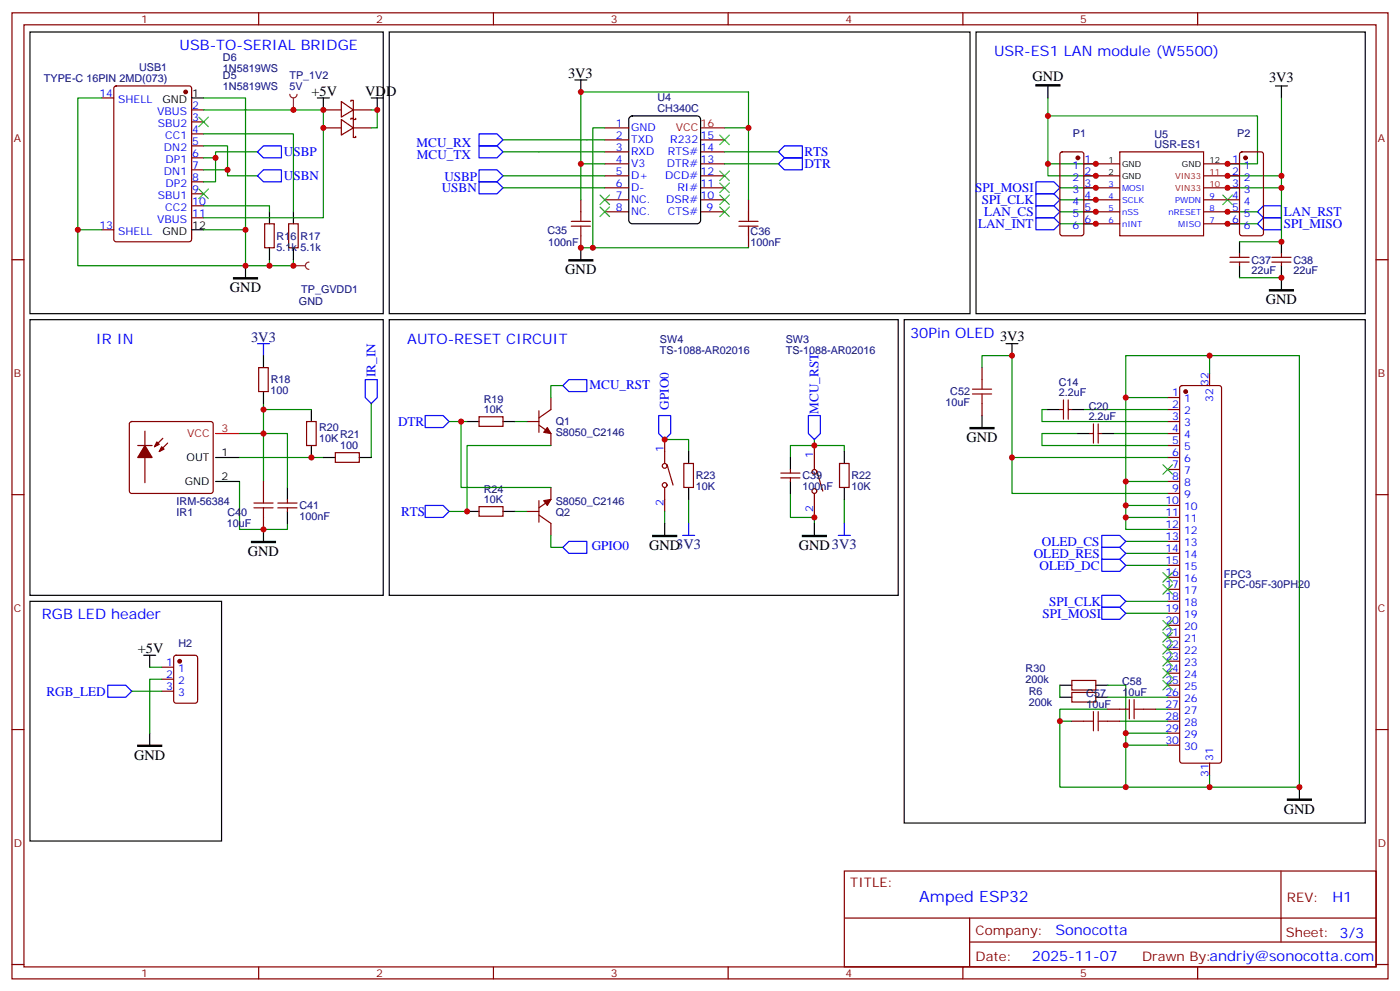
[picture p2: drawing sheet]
<svg xmlns="http://www.w3.org/2000/svg" width="412mm" height="292mm" viewBox="0 0 412 292" stroke-linecap="round" stroke-linejoin="round" font-family="sans-serif">
<g fill="none" stroke="#870000" stroke-width=".35">
<path d="M3.5 3.8h405.4v284.3h-405.4zM7.1 7.3h398.2v277.3h-398.2zM76.2 3.8v3.5M145.3 3.8v3.5M214.5 3.8v3.5M283.6 3.8v3.5M352.8 3.8v3.5M3.5 76.4h3.6M78 65.9h2.8v7h-2.8zM85 65.9h2.8v7h-2.8zM405.3 76.4h3.6M3.5 145.6h3.6"/>
<path d="M405.3 145.6h3.6M3.5 214.7h3.6M405.3 214.7h3.6M248.7 256.4h156.6v28.2h-156.6zM377.3 256.4v20.9M248.7 270.2h156.5M285.6 277.3h119.6M285.6 270.2v14.1M3.5 283.9h3.6M76.2 284.6v3.5M145.3 284.6v3.5M214.5 284.6v3.5"/>
<path d="M283.6 284.6v3.5M352.8 284.6v3.5M405.3 283.9h3.6"/>
</g>
<path d="M79.4 76.4v1.8h-7.1M86.4 76.4v1.8h-7M70.6 141.7v14.1h14.1v-1.7" fill="none" stroke="#008700" stroke-width=".35"/>
<path d="M79.4 62.3v3.6M79.4 72.9v3.5M86.4 62.3v3.6M86.4 72.9v3.5" fill="none" stroke="#000" stroke-width=".35"/>
<path d="M38.3 124.3l.5-.2h23.3l.5 .2 .2 .5v19.7l-.2 .5-.5 .2h-23.3l-.5-.2-.2-.5v-19.7z" fill="#fff" stroke="#870000" stroke-width=".35"/>
<g fill="none" stroke="#000" stroke-width=".35">
<path d="M8.8 9.4h104.1v82.9h-104.1zM114.7 9.4h171.1v82.9h-171.1zM287.5 9.4h114.7v82.9h-114.7zM56.4 28.8h3.6M169.3 23.5h3.6M171.1 23.5v3.6M185.4 34.5l.9-.4h19l.9 .4 .2 .7v29.6l-.5 .9-.6 .2h-19l-.9-.5-.2-.6v-29.6zM308.7 25.3v3.5M375.7 25.3h3.5M377.5 25.3v3.5M56.4 67.6h3.6M72.3 78.2v3.5"/>
<path d="M171.1 72.9v3.5M365.1 71.2v3.5M365.1 78.2v3.5M377.5 71.2v3.5M377.5 78.2v7.1M8.8 94.1h104.1v81.1h-104.1zM77.6 104.7v3.5M77.6 115.3v3.5M63.5 134.7h7.1M91.7 120.5v3.6M91.7 131.1v3.6M95.2 134.7h3.6"/>
<path d="M105.8 134.7h3.6M137.6 124.1h3.5M148.2 124.1h3.5M63.5 141.7h7.1M77.6 155.8v3.5M84.7 143.5v3.5M84.7 150.5v3.6M137.6 150.5h3.5M148.2 150.5h3.5"/>
</g>
<path d="M206.4 37.6h7M63.5 127.6h7.1" fill="none" stroke="#f00" stroke-width=".35"/>
<g fill="#870000" stroke="#870000" stroke-width=".35">
<path d="M42.7 131.1l2.1 3.6h-4.2z"/>
<path d="M47.6 131.5l.7 .7-1.4 .7z"/>
<path d="M46.2 130.1l.7 .7-1.4 .7z"/>
<path d="M161.2 125.8l1.1 1.8-2.1-.4z"/>
<path d="M160.2 147.4l2.1-.4-1.1 1.8z"/>
<circle cx="54.7" cy="27.1" r=".53"/>
</g>
<g fill="none" stroke="#870000" stroke-width=".35">
<path d="M30 28.8h3.5M33.7 25.5l.5-.2h21.5l.7 .4v44.7l-.4 .7-21.8 .1-.6-.5-.1-44.7zM56.4 32.3h3.6M56.4 35.9h3.6M56.4 39.4h3.6M178.2 37.6h7M56.4 42.9h3.6M56.4 46.5h3.6M56.4 50h3.6M56.4 53.5h3.6M56.4 57h3.6M171.1 58.8v3.5"/>
<path d="M178.2 41.2h7M178.2 44.7h7M178.2 48.2h7M178.2 51.8h7M178.2 55.3h7M178.2 58.8h7M206.4 41.2h7M206.4 44.7h7M206.4 48.2h7M206.4 51.8h7M206.4 55.3h7M206.4 58.8h7"/>
<path d="M220.5 58.8v3.5M322.8 48.2h7M322.8 51.8h7M322.8 55.3h7M322.8 58.8h7M329.8 44.7h24.7v24.7h-24.7zM354.5 48.2h7.1M354.5 51.8h7.1M354.5 55.3h7.1M354.5 58.8h7.1M30 67.6h3.5M56.4 60.6h3.6"/>
<path d="M56.4 64.1h3.6M171.1 69.4v3.5M178.2 62.3h7M206.4 62.3h7M220.5 69.4v3.5M322.8 62.3h7M322.8 65.9h7M354.5 62.3h7.1M354.5 65.9h7.1M362.3 77.2h5.6M362.3 75.7h5.6M365.1 74.7v1"/>
<path d="M365.1 77.2v1M374.6 77.2h5.7M374.6 75.7h5.7M377.5 74.7v1M377.5 77.2v1M76.2 108.2h2.8v7.1h-2.8zM162.3 117v3.5l-3.6 2.5M40.6 131.1h4.2M42.7 126.9v15.2M48 129l-2.5 2.5M49.4 130.4l-2.5 2.5M90.3 124.1h2.8v7h-2.8z"/>
<path d="M98.8 133.2h7v2.9h-7zM141.1 122.7h7.1v2.8h-7.1zM155.2 124.1h3.5M158.7 125.1l3.6 2.5v3.5M158.7 120.9v6.3M77.6 141.7v3.5M77.6 152.3v3.5M81.8 148.1h5.7M81.8 149.5h5.7M84.7 147v1.1M84.7 149.5v1M141.1 149.1h7.1v2.8h-7.1z"/>
<path d="M155.2 150.5h3.5M158.7 151.6l3.6 2.5v3.5M158.7 147.4v6.3M162.3 143.5v3.5l-3.6 2.5"/>
</g>
<path d="M305.2 24.9h7v.4h-7zM167.6 76.4h7v.4h-7zM68.8 81.7h7v.4h-7zM373.9 85.3h7.1v.3h-7.1zM74.1 159.3h7v.4h-7z" fill="#000" stroke="#000" stroke-width=".35"/>
<g fill="none" stroke="#008700" stroke-width=".35">
<path d="M30 28.8h-7.1v38.8h7.1M60 28.8h12.3v38.8M60 32.3h35.2v31.8h-35.2M60 39.4h26.4v22.9M178.2 37.6h-3.6v35.3M213.4 37.6h7.1v-10.5h-49.4v21.1h7.1M220.5 37.6v21.2M308.7 28.8v19.4h14.1M308.7 34.1h61.7v14.1h-8.8M377.5 28.8v23h-15.9M60 42.9h7v8.9h8.8M60 46.5h3.5"/>
<path d="M60 50h7M75.8 44.7h-12.3v8.8h-3.5M148.2 41.2h30M148.2 44.7h30M148.2 51.8h30M148.2 55.3h30M171.1 48.2v10.6M213.4 44.7h15.9M213.4 48.2h15.9M308.7 48.2v3.6h14.1M312.2 55.3h10.6M312.2 58.8h10.6"/>
<path d="M377.5 51.8v3.5h-15.9M377.5 55.3v15.9h-12.4M22.9 67.6v10.6h49.4v-10.6h-12.3M60 60.6h19.4v1.7M171.1 72.9h49.4M312.2 62.3h10.6M312.2 65.9h10.6M361.6 62.3h8.8M361.6 65.9h8.8M365.1 81.7h12.4M77.6 118.8v22.9M109.4 118.8v15.9"/>
<path d="M165.8 113.5h-3.5v3.5M70.6 127.6h14.1v15.9M70.6 134.7h24.6M77.6 120.5h14.1M132.3 124.1h5.3M135.8 124.1v19.4h26.5M151.7 124.1h3.5M162.3 131.1h-24.7v19.4h-5.3M151.7 150.5h3.5M162.3 157.6v3.5h3.5"/>
</g>
<path d="M168.3 66.6h5.6M168.3 65.2h5.6M171.1 62.3v2.9M171.1 66.6v2.8M217.7 66.6h5.6M217.7 65.2h5.6M220.5 62.3v2.9M220.5 66.6v2.8M74.8 149.5h5.6M74.8 148.1h5.6M77.6 145.2v2.9M77.6 149.5v2.8" fill="none" stroke="#a10000" stroke-width=".35"/>
<g fill="none" stroke="#00f" stroke-width=".35">
<path d="M141.1 39.4h5.3l1.8 1.8-1.8 1.7h-5.3zM75.8 44.7l1.8-1.8h5.3v3.6h-5.3zM75.8 51.8l1.8-1.8h5.3v3.5h-5.3zM141.1 50h5.3l1.8 1.8-1.8 1.7h-5.3zM141.1 53.5h5.3l1.8 1.8-1.8 1.7h-5.3zM141.1 42.9h5.3l1.8 1.8-1.8 1.8h-5.3zM229.3 48.2l1.8-1.7h5.3v3.5h-5.3zM229.3 44.7l1.8-1.8h5.3v3.6h-5.3zM305.2 53.5h5.2l1.8 1.8-1.8 1.7h-5.2zM305.2 57h5.2l1.8 1.8-1.8 1.8h-5.2zM305.2 60.6h5.2l1.8 1.7-1.8 1.8h-5.2zM305.2 64.1h5.2l1.8 1.8-1.8 1.7h-5.2z"/>
<path d="M370.4 65.9l1.8-1.8h5.3v3.5h-5.3zM370.4 62.3l1.8-1.7h5.3v3.5h-5.3zM75.8 101.1h3.6M77.6 101.1v3.6M107.6 111.7h3.5v5.3l-1.7 1.8-1.8-1.8zM165.8 113.5l1.8-1.8h5.3v3.6h-5.3zM125.2 122.3h5.3l1.8 1.8-1.8 1.7h-5.3zM125.2 148.8h5.3l1.8 1.7-1.8 1.8h-5.3zM165.8 161.1l1.8-1.8h5.3v3.6h-5.3z"/>
</g>
<g fill="none" stroke="#3c3" stroke-width=".35">
<path d="M58.6 34.5l2.8 2.8M61.4 34.5l-2.8 2.8M212 39.8l2.8 2.8M214.8 39.8l-2.8 2.8M58.6 55.6l2.8 2.9M61.4 55.6l-2.8 2.9M176.7 57.4l2.9 2.8M179.6 57.4l-2.9 2.8M212 50.3l2.8 2.9M212 53.9l2.8 2.8M212 57.4l2.8 2.8M214.8 50.3l-2.8 2.9"/>
<path d="M214.8 53.9l-2.8 2.8M214.8 57.4l-2.8 2.8M360.2 57.4l2.8 2.8M363 57.4l-2.8 2.8M176.7 60.9l2.9 2.8M179.6 60.9l-2.9 2.8M212 60.9l2.8 2.8M214.8 60.9l-2.8 2.8"/>
</g>
<path d="M86.4 78.2h3.6M91 77.2a1.06 1.06 0 0 0-1 1 1.06 1.06 0 0 0 1 1.1" fill="none" stroke="#8c2424" stroke-width=".35"/>
<circle cx="86.4" cy="78.2" r=".18" fill="#8c2424"/>
<path d="M93.5 28.8h3.5M95.2 28.8v3.5M8.8 177h56.5v70.5h-56.5zM42.3 192.9h3.6M44.1 192.9v3.5M44.1 215.8v3.5" fill="none" stroke="#000" stroke-width=".35"/>
<path d="M47.6 196.4h3.6M47.6 199.9h3.6M51.4 193.1l.5-.2h5.6l.7 .4v13l-.5 .6-5.8 .1-.7-.5v-12.9zM47.6 203.4h3.6" fill="none" stroke="#870000" stroke-width=".35"/>
<circle cx="52.9" cy="194.6" r=".53" fill="#870000" stroke="#870000" stroke-width=".35"/>
<path d="M40.6 219.3h7v.4h-7z" fill="#000" stroke="#000" stroke-width=".35"/>
<path d="M44.1 196.4h3.5M47.6 199.9h-3.5v15.9M38.8 203.4h8.8" fill="none" stroke="#008700" stroke-width=".35"/>
<path d="M31.7 201.7h5.3l1.8 1.7-1.8 1.8h-5.3z" fill="none" stroke="#00f" stroke-width=".35"/>
<path d="M85.4 27.8a1.06 1.06 0 0 0 1 1 1.06 1.06 0 0 0 1.1-1M86.4 28.8v3.5" fill="none" stroke="#8c2424" stroke-width=".35"/>
<circle cx="86.4" cy="32.3" r=".18" fill="#8c2424"/>
<path d="M285.8 125.8h7v.4h-7zM192.3 157.6h7v.3h-7zM236.4 157.6h7v.3h-7zM379.2 235.2h7.1v.3h-7.1z" fill="#000" stroke="#000" stroke-width=".35"/>
<g fill="none" stroke="#000" stroke-width=".35">
<path d="M109.4 28.8h3.5M111.1 28.8v3.5M114.7 94.1h149.9v81.1h-149.9zM266.3 94.1h135.9v148.2h-135.9zM296.3 101.1h3.6M298.1 101.1v3.6M202.8 132.9v3.5M232.8 134.7v3.5M248.7 132.9v3.5M289.3 122.3v3.5M308.7 120.5h3.5M315.7 120.5h3.6"/>
<path d="M317.5 127.6h3.5M324.6 127.6h3.5M195.8 154.1v3.5M202.8 143.5v3.5M232.8 141.7v3.5M239.9 154.1v3.5M248.7 143.5v3.5M312.2 205.2h3.5M312.2 201.7h3.5M322.8 205.2h3.5M322.8 201.7h3.5M382.8 231.7v3.5"/>
</g>
<g fill="none" stroke="#870000" stroke-width=".35">
<path d="M95.2 32.3h5.3M95.2 37.6h5.3M100.5 29.9l3.6 2.4-3.6 2.2zM100.5 35.2l3.6 2.4-3.6 2.2zM103.4 29.9v-.4h.7v2.8M103.4 35.2v-.4h.7v2.8M104.1 32.3v2.9h.7v-.4M104.1 37.6v2.9h.7v-.4M104.1 32.3h5.3M104.1 37.6h5.3M312.4 44.9l.5-.2h5.7l.6 .4 .1 23.6-.5 .6-5.9 .1-.6-.5-.1-23.5zM319.3 48.2h3.5"/>
<path d="M319.3 51.8h3.5M319.3 55.3h3.5M319.3 58.8h3.5M361.6 48.2h3.5M361.6 51.8h3.5M361.6 55.3h3.5M361.6 58.8h3.5M365.4 44.9l.4-.2h5.7l.6 .4 .1 23.6-.5 .6-5.9 .1-.6-.5-.1-23.5zM319.3 62.3h3.5M319.3 65.9h3.5M361.6 62.3h3.5M361.6 65.9h3.5"/>
<path d="M289.3 108.2v3.5M289.3 118.8v3.5M313.3 117.7v5.7M314.7 117.7v5.7M344 117h3.5M347.7 113.7l.5-.2h10.9l.5 .2 .2 .5v109.7l-.2 .5-.5 .2h-10.9l-.5-.2-.2-.5v-109.7zM356.3 110v3.5M195.8 129.4v7M196.5 136.8l1.8 6M201.4 136.4h2.9v7.1h-2.9zM230 139.2h5.7M232.8 138.2v1"/>
<path d="M239.9 131.1v7.1M240.6 138.5l1.8 6M247.3 136.4h2.8v7.1h-2.8zM312.2 120.5h1.1M314.7 120.5h1M321 127.6h1.1M322.1 124.8v5.6M323.5 127.6h1.1M323.5 124.8v5.6M344 120.5h3.5M344 124.1h3.5M344 127.6h3.5"/>
<path d="M344 131.1h3.5M344 134.7h3.5M344 138.2h3.5M195.8 143.5v7M230 140.7h5.7M232.8 140.7v1M239.9 145.2v7.1M344 141.7h3.5M344 145.2h3.5M344 148.8h3.5M344 152.3h3.5M344 155.8h3.5"/>
<path d="M344 159.3h3.5M344 162.9h3.5M344 166.4h3.5M344 169.9h3.5M344 173.5h3.5M344 177h3.5M344 180.5h3.5M344 184h3.5M344 187.6h3.5M344 191.1h3.5M344 194.6h3.5M344 198.2h3.5"/>
<path d="M315.7 203.8h7.1v2.8h-7.1zM315.7 200.3h7.1v2.8h-7.1zM315.7 212.3h3.6M326.3 208.7h3.5M326.3 212.3h3.5M336.9 208.7h3.5M344 201.7h3.5M344 205.2h3.5M344 208.7h3.5M344 212.3h3.5M344 215.8h3.5M344 219.3h3.5"/>
<path d="M356.3 224.6v3.5"/>
<circle cx="195.8" cy="137.1" r=".71"/>
<circle cx="239.9" cy="138.9" r=".71"/>
<circle cx="195.8" cy="142.8" r=".71"/>
<circle cx="239.9" cy="144.5" r=".71"/>
</g>
<g fill="#870000" stroke="#870000" stroke-width=".35">
<circle cx="349.2" cy="115.3" r=".53"/>
<circle cx="317.5" cy="46.5" r=".53"/>
<circle cx="366.9" cy="46.5" r=".53"/>
</g>
<g fill="none" stroke="#008700" stroke-width=".35">
<path d="M109.4 32.3h1.7v5.3h-1.7M289.3 108.2v-3.5h8.8v30h45.9M331.6 117v24.7h12.4M356.3 104.7h26.5v127h-26.5v-3.6M356.3 110v-5.3h-24.7v12.3h12.4M195.8 129.4h7v3.5M239.9 131.1h-7.1v3.6M239.9 131.1h8.8v1.8M239.9 129.4v1.7M298.1 134.7v10.5h45.9M308.7 120.5h-1.8v3.6h37.1M317.5 127.6h-10.6v3.5h37.1"/>
<path d="M319.3 120.5h24.7M328.1 127.6h15.9M195.8 150.5v3.6M202.8 147v7.1M232.8 145.2v7.1h7.1v1.8M248.7 147v7.1M331.6 141.7v7.1h12.4M331.6 148.8v3.5h12.4M331.6 152.3v3.5h12.4M331.6 159.3h12.4M331.6 162.9h12.4M331.6 166.4h12.4"/>
<path d="M331.6 177h12.4M331.6 180.5h12.4M312.2 201.7v3.5M315.7 212.3h-3.5v19.4h19.4M326.3 208.7h-14.1v3.6M326.3 201.7h5.3v14.1M326.3 205.2h17.7M329.8 212.3h14.2M340.4 208.7h3.6M344 219.3h-12.4v12.4h24.7M344 215.8h-12.4v3.5"/>
</g>
<g fill="none" stroke="#3c3" stroke-width=".35">
<path d="M342.5 136.8l2.9 2.8M345.4 136.8l-2.9 2.8M342.5 168.5l2.9 2.8M342.5 172l2.9 2.9M345.4 168.5l-2.9 2.8M345.4 172l-2.9 2.9M342.5 182.6l2.9 2.9M342.5 186.2l2.9 2.8M342.5 196.7l2.9 2.9M342.5 193.2l2.9 2.8M342.5 189.7l2.9 2.8M345.4 182.6l-2.9 2.9"/>
<path d="M345.4 186.2l-2.9 2.8M345.4 196.7l-2.9 2.9M345.4 193.2l-2.9 2.8M345.4 189.7l-2.9 2.8M342.5 200.3l2.9 2.8M345.4 200.3l-2.9 2.8"/>
</g>
<path d="M286.5 116h5.6M286.5 114.5h5.6M289.3 111.7v2.8M289.3 116v2.8M319.3 212.3h2.8M322.1 209.4v5.7M323.5 212.3h2.8M323.5 209.4v5.7M329.8 208.7h2.9M332.7 205.9v5.7M334.1 208.7h2.8M334.1 205.9v5.7" fill="none" stroke="#a10000" stroke-width=".35"/>
<path d="M194 122.3h3.6v5.3l-1.8 1.8-1.8-1.8zM238.1 122.3h3.6v5.3l-1.8 1.8-1.8-1.8zM201.1 157.6h3.5M202.8 154.1v3.5M246.9 157.6h3.6M248.7 154.1v3.5M324.6 157.6h5.2l1.8 1.7-1.8 1.8h-5.2zM324.6 161.1h5.2l1.8 1.8-1.8 1.7h-5.2zM324.6 164.6h5.2l1.8 1.8-1.8 1.8h-5.2zM324.6 175.2h5.2l1.8 1.8-1.8 1.8h-5.2zM324.6 178.8h5.2l1.8 1.7-1.8 1.8h-5.2z" fill="none" stroke="#00f" stroke-width=".35"/>
<g fill="#c00">
<circle cx="79.4" cy="78.2" r=".88"/>
<circle cx="77.6" cy="155.8" r=".88"/>
<circle cx="77.6" cy="127.6" r=".88"/>
<circle cx="91.7" cy="134.7" r=".88"/>
<circle cx="77.6" cy="120.5" r=".88"/>
<circle cx="22.9" cy="67.6" r=".88"/>
<circle cx="72.3" cy="78.2" r=".88"/>
<circle cx="72.3" cy="67.6" r=".88"/>
<circle cx="63.5" cy="46.5" r=".88"/>
<circle cx="67" cy="50" r=".88"/>
<circle cx="137.6" cy="150.5" r=".88"/>
<circle cx="135.8" cy="124.1" r=".88"/>
<circle cx="171.1" cy="48.2" r=".88"/>
<circle cx="171.1" cy="72.9" r=".88"/>
<circle cx="220.5" cy="37.6" r=".88"/>
<circle cx="174.6" cy="72.9" r=".88"/>
<circle cx="171.1" cy="27.1" r=".88"/>
<circle cx="308.7" cy="48.2" r=".88"/>
<circle cx="308.7" cy="34.1" r=".88"/>
<circle cx="377.5" cy="51.8" r=".88"/>
<circle cx="377.5" cy="55.3" r=".88"/>
<circle cx="377.5" cy="71.2" r=".88"/>
<circle cx="377.5" cy="81.7" r=".88"/>
<circle cx="86.4" cy="78.2" r=".88"/>
<circle cx="95.3" cy="32.3" r=".88"/>
<circle cx="86.4" cy="32.3" r=".88"/>
<circle cx="298.1" cy="104.7" r=".88"/>
<circle cx="356.3" cy="104.7" r=".88"/>
<circle cx="382.8" cy="231.7" r=".88"/>
<circle cx="356.3" cy="231.7" r=".88"/>
<circle cx="298.1" cy="134.7" r=".88"/>
<circle cx="331.6" cy="117" r=".88"/>
<circle cx="331.6" cy="141.7" r=".88"/>
<circle cx="331.6" cy="148.8" r=".88"/>
<circle cx="331.6" cy="152.3" r=".88"/>
<circle cx="331.6" cy="219.3" r=".88"/>
<circle cx="331.6" cy="231.7" r=".88"/>
<circle cx="312.2" cy="212.3" r=".88"/>
<circle cx="331.6" cy="215.8" r=".88"/>
<circle cx="322.8" cy="48.2" r=".88"/>
<circle cx="322.8" cy="51.8" r=".88"/>
<circle cx="322.8" cy="55.3" r=".88"/>
<circle cx="322.8" cy="58.8" r=".88"/>
<circle cx="322.8" cy="62.3" r=".88"/>
<circle cx="322.8" cy="65.9" r=".88"/>
<circle cx="361.6" cy="48.2" r=".88"/>
<circle cx="361.6" cy="51.8" r=".88"/>
<circle cx="361.6" cy="55.3" r=".88"/>
<circle cx="361.6" cy="62.3" r=".88"/>
<circle cx="361.6" cy="65.9" r=".88"/>
<circle cx="95.3" cy="37.6" r=".88"/>
<circle cx="111.1" cy="32.3" r=".88"/>
<circle cx="239.9" cy="152.3" r=".88"/>
<circle cx="239.9" cy="131.1" r=".88"/>
<circle cx="195.8" cy="129.4" r=".88"/>
</g>
<text font-size="4.6" fill="#00f" x="270.8" y="265.4">Amped ESP32</text>
<g font-size="4.2" fill="#00f">
<text x="52.9" y="14.7">USB-TO-SERIAL BRIDGE</text>
<text x="292.8" y="16.5">USR-ES1 LAN module (W5500)</text>
<text x="28.2" y="101.1">IR IN</text>
<text x="119.9" y="101.1">AUTO-RESET CIRCUIT</text>
<text x="268.1" y="99.4">30Pin OLED</text>
<text x="12.3" y="182.3">RGB LED header</text>
<text x="392.5" y="265.6">H1</text>
<text x="310.9" y="275.2">Sonocotta</text>
<text x="304" y="283">2025-11-07</text>
</g>
<g font-size="4.2">
<text x="167.3" y="22.8">3V3</text>
<text x="304.1" y="23.9">GND</text>
<text x="91.7" y="28.1">+5V</text>
<text x="107.6" y="28.1">VDD</text>
<text x="373.8" y="24.1">3V3</text>
<text x="166.5" y="80.8">GND</text>
<text x="67.7" y="86">GND</text>
<text x="372.9" y="89.6">GND</text>
<text x="294.6" y="100.4">3V3</text>
<text x="284.7" y="130.2">GND</text>
<text x="191.2" y="161.9">GND3V3</text>
<text x="235.3" y="161.9">GND3V3</text>
<text x="73" y="163.6">GND</text>
<text x="40.6" y="192.2">+5V</text>
<text x="39.5" y="223.7">GND</text>
<text x="378.2" y="239.5">GND</text>
</g>
<text font-size="4.2" fill="#000080" x="74" y="100.8">3V3</text>
<g font-size="3.9" fill="#00f">
<text x="83.6" y="45.9">USBP</text>
<text x="122.7" y="43.3">MCU_RX</text>
<text x="122.8" y="46.7">MCU_TX</text>
<text x="237" y="45.8">RTS</text>
<text x="83.6" y="52.9">USBN</text>
<text x="130.9" y="53.1">USBP</text>
<text x="237" y="49.3">DTR</text>
<text x="130.1" y="56.6">USBN</text>
<text x="287.3" y="56.6">SPI_MOSI</text>
<text x="289.2" y="60.1">SPI_CLK</text>
<text x="289.9" y="63.6">LAN_CS</text>
<text x="378.2" y="63.5">LAN_RST</text>
<text x="288.1" y="67.2">LAN_INT</text>
<text x="378.2" y="67.1">SPI_MISO</text>
<text x="110.6" y="111" transform="rotate(-90 110.6 111)">IR_IN</text>
<text x="173.7" y="114.6">MCU_RST</text>
<text x="117.3" y="125.3">DTR</text>
<text x="197" y="120.6" transform="rotate(-90 197 120.6)">GPIO0</text>
<text x="241.1" y="121.7" transform="rotate(-90 241.1 121.7)">MCU_RST</text>
<text x="118.2" y="151.8">RTS</text>
<text x="174.3" y="161.8">GPIO0</text>
<text x="306.9" y="160.6">OLED_CS</text>
<text x="304.5" y="164.1">OLED_RES</text>
<text x="306.2" y="167.7">OLED_DC</text>
<text x="309" y="178.3">SPI_CLK</text>
<text x="307.1" y="181.9">SPI_MOSI</text>
<text x="13.7" y="204.7">RGB_LED</text>
</g>
<g font-size="3.9" fill="#800">
<text x="250.5" y="260.9">TITLE:</text>
<text x="379.1" y="265.6">REV:</text>
<text x="287.4" y="275.1">Company:</text>
<text x="378.7" y="275.8">Sheet: 3/3</text>
<text x="287.4" y="282.8">Date:</text>
<text x="336.4" y="282.9">Drawn By:andriy@sonocotta.com</text>
</g>
<g font-size="3.2" fill="#800">
<text x="41.6" y="6.8">1</text>
<text x="110.8" y="6.8">2</text>
<text x="179.9" y="6.8">3</text>
<text x="249.1" y="6.8">4</text>
<text x="318.2" y="6.8">5</text>
<text x="4.1" y="41.9">A</text>
<text x="405.9" y="41.9">A</text>
<text x="4.1" y="111">B</text>
<text x="405.9" y="111">B</text>
<text x="4.1" y="180.2">C</text>
<text x="405.9" y="180.2">C</text>
<text x="4.1" y="249.3">D</text>
<text x="405.9" y="249.3">D</text>
<text x="41.6" y="287.6">1</text>
<text x="110.8" y="287.6">2</text>
<text x="179.9" y="287.6">3</text>
<text x="249.1" y="287.6">4</text>
<text x="318.2" y="287.6">5</text>
</g>
<g font-size="3.2" fill="#000080">
<text x="41" y="20.9">USB1</text>
<text x="65.7" y="21.2">1N5819WS</text>
<text x="65.7" y="18">D6</text>
<text x="65.7" y="23.3">D5</text>
<text x="85.3" y="23.2">TP_1V2</text>
<text x="12.9" y="24.1">TYPE-C 16PIN 2MD(073)</text>
<text x="65.7" y="26.5">1N5819WS</text>
<text x="85.3" y="26.4">5V</text>
<text x="193.7" y="29.8">U4</text>
<text x="193.7" y="33.1">CH340C</text>
<text x="316" y="40.3">P1</text>
<text x="340.1" y="40.7">U5</text>
<text x="364.5" y="40.3">P2</text>
<text x="340.1" y="43.6">USR-ES1</text>
<text x="81.5" y="70.5">R16</text>
<text x="88.5" y="70.5">R17</text>
<text x="161.2" y="68.8">C35</text>
<text x="221.1" y="69.1">C36</text>
<text x="81.5" y="73.8">5.1k 5.1k</text>
<text x="161.5" y="72.3">100nF</text>
<text x="221.1" y="72.3">100nF</text>
<text x="368.7" y="77.6">C37</text>
<text x="381" y="77.6">C38</text>
<text x="368.7" y="80.8">22uF</text>
<text x="381" y="80.8">22uF</text>
<text x="88.1" y="89.9">GND</text>
<text x="88.8" y="86.4">TP_GVDD1</text>
<text x="194.4" y="101">SW4</text>
<text x="231.5" y="101">SW3</text>
<text x="194.4" y="104">TS-1088-AR02016</text>
<text x="231.5" y="104">TS-1088-AR02016</text>
<text x="79.7" y="112.8">R18</text>
<text x="311.9" y="113.5">C14</text>
<text x="79.7" y="116">100</text>
<text x="142.5" y="118.5">R19</text>
<text x="278.5" y="119.6">10uF</text>
<text x="279.9" y="116.4">C52</text>
<text x="311.9" y="116.7">2.2uF</text>
<text x="142.5" y="121.6">10K</text>
<text x="163.7" y="125.1">Q1</text>
<text x="320.7" y="123.7">2.2uF</text>
<text x="320.7" y="120.5">C20</text>
<text x="94" y="130.2">10K</text>
<text x="94" y="127">R20</text>
<text x="100.2" y="129">R21</text>
<text x="163.7" y="128.3">S8050_C2146</text>
<text x="100.2" y="132.2">100</text>
<text x="205" y="141.1">R23</text>
<text x="236.4" y="141.1">C39</text>
<text x="250.8" y="141.1">R22</text>
<text x="52" y="148.8">IRM-56384</text>
<text x="88.2" y="149.9">C41</text>
<text x="142.5" y="148.1">10K</text>
<text x="142.5" y="145">R24</text>
<text x="163.7" y="148.8">S8050_C2146</text>
<text x="205" y="144.2">10K</text>
<text x="236.4" y="144.2">100nF</text>
<text x="250.8" y="144.2">10K</text>
<text x="52" y="152">IR1</text>
<text x="66.8" y="155.2">10uF</text>
<text x="67" y="152">C40</text>
<text x="88.2" y="153.1">100nF</text>
<text x="163.7" y="151.9">Q2</text>
<text x="360.5" y="173.2">FPC-05F-30PH20</text>
<text x="360.5" y="170.2">FPC3</text>
<text x="52.6" y="190.5">H2</text>
<text x="302.1" y="197.9">R30</text>
<text x="302.1" y="201.1">200k</text>
<text x="330.6" y="201.7">C58</text>
<text x="303.1" y="207.8">200k</text>
<text x="303.1" y="204.6">R6</text>
<text x="320" y="205.2">C57</text>
<text x="320" y="208.4">10uF</text>
<text x="330.6" y="204.9">10uF</text>
</g>
<g font-size="3.2" fill="#00f">
<text x="29.3" y="28.5">14</text>
<text x="34.8" y="30.2">SHELL</text>
<text x="46.3" y="33.8">VBUS</text>
<text x="56.6" y="32">2</text>
<text x="56.6" y="35.5">3</text>
<text x="46.5" y="37.3">SBU2</text>
<text x="48.7" y="40.8">CC1</text>
<text x="56.6" y="39.1">4</text>
<text x="181.4" y="40.8">2</text>
<text x="181.4" y="37.3">1</text>
<text x="185.9" y="38.7">GND</text>
<text x="206.4" y="40.8">15</text>
<text x="48.3" y="44.3">DN2</text>
<text x="48.8" y="47.9">DP1</text>
<text x="56.6" y="42.6">5</text>
<text x="56.6" y="46.1">6</text>
<text x="181.4" y="47.9">4</text>
<text x="181.4" y="44.3">3</text>
<text x="185.9" y="45.8">RXD</text>
<text x="185.9" y="42.2">TXD</text>
<text x="196.7" y="45.8">RTS#</text>
<text x="197.4" y="42.2">R232</text>
<text x="206.4" y="44.3">14</text>
<text x="206.4" y="47.9">13</text>
<text x="319.4" y="47.9">1</text>
<text x="362.9" y="47.9">1</text>
<text x="48.3" y="51.4">DN1</text>
<text x="56.6" y="49.6">7</text>
<text x="56.6" y="53.2">8</text>
<text x="181.4" y="51.4">5</text>
<text x="185.9" y="52.8">D+</text>
<text x="185.9" y="49.3">V3</text>
<text x="196" y="52.8">DCD#</text>
<text x="196.5" y="49.3">DTR#</text>
<text x="206.4" y="51.4">12</text>
<text x="315.9" y="49.6">1</text>
<text x="315.9" y="53.2">2</text>
<text x="319.4" y="51.4">2</text>
<text x="362.9" y="51.4">2</text>
<text x="366.4" y="49.6">1</text>
<text x="366.4" y="53.2">2</text>
<text x="46.5" y="58.5">SBU1</text>
<text x="48.8" y="54.9">DP2</text>
<text x="56.6" y="56.7">9</text>
<text x="181.4" y="58.5">7</text>
<text x="181.4" y="54.9">6</text>
<text x="185.9" y="59.9">NC.</text>
<text x="185.9" y="56.3">D-</text>
<text x="196.3" y="59.9">DSR#</text>
<text x="199.5" y="56.3">RI#</text>
<text x="206.4" y="54.9">11</text>
<text x="206.4" y="58.5">10</text>
<text x="315.9" y="56.7">3</text>
<text x="319.4" y="54.9">3</text>
<text x="319.4" y="58.5">4</text>
<text x="362.9" y="54.9">3</text>
<text x="362.9" y="58.5">4</text>
<text x="366.4" y="56.7">3</text>
<text x="46.3" y="65.5">VBUS</text>
<text x="48.7" y="62">CC2</text>
<text x="56.6" y="60.2">10</text>
<text x="56.6" y="63.7">11</text>
<text x="181.4" y="62">8</text>
<text x="185.9" y="63.4">NC.</text>
<text x="196.7" y="63.4">CTS#</text>
<text x="208.1" y="62">9</text>
<text x="315.9" y="60.2">4</text>
<text x="315.9" y="63.7">5</text>
<text x="319.4" y="62">5</text>
<text x="319.4" y="65.5">6</text>
<text x="362.9" y="62">5</text>
<text x="362.9" y="65.5">6</text>
<text x="366.4" y="60.2">4</text>
<text x="366.4" y="63.7">5</text>
<text x="29.3" y="67.3">13</text>
<text x="34.8" y="69">SHELL</text>
<text x="315.9" y="67.3">6</text>
<text x="366.4" y="67.3">6</text>
<text x="356" y="113.5" transform="rotate(-90 356 113.5)">32</text>
<text x="345.3" y="116.7">1</text>
<text x="348.8" y="118.4">1</text>
<text x="357.4" y="118.2" transform="rotate(-90 357.4 118.2)">32</text>
<text x="345.3" y="120.2">2</text>
<text x="345.3" y="123.7">3</text>
<text x="348.8" y="122">2</text>
<text x="348.8" y="125.5">3</text>
<text x="345.3" y="127.2">4</text>
<text x="345.3" y="130.8">5</text>
<text x="348.8" y="129">4</text>
<text x="195.4" y="132.9" transform="rotate(-90 195.4 132.9)">1</text>
<text x="239.5" y="134.7" transform="rotate(-90 239.5 134.7)">1</text>
<text x="345.3" y="134.3">6</text>
<text x="345.3" y="137.8">7</text>
<text x="348.8" y="132.5">5</text>
<text x="348.8" y="136.1">6</text>
<text x="345.3" y="141.4">8</text>
<text x="348.8" y="139.6">7</text>
<text x="348.8" y="143.1">8</text>
<text x="195.4" y="149" transform="rotate(-90 195.4 149)">2</text>
<text x="343.3" y="148.4">10</text>
<text x="345.3" y="144.9">9</text>
<text x="348.8" y="146.6">9</text>
<text x="239.5" y="150.8" transform="rotate(-90 239.5 150.8)">2</text>
<text x="343.3" y="151.9">11</text>
<text x="343.3" y="155.5">12</text>
<text x="348.8" y="150.2">10</text>
<text x="348.8" y="153.7">11</text>
<text x="343.3" y="159">13</text>
<text x="348.8" y="157.2">12</text>
<text x="348.8" y="160.8">13</text>
<text x="343.3" y="162.5">14</text>
<text x="343.3" y="166.1">15</text>
<text x="348.8" y="164.3">14</text>
<text x="348.8" y="167.8">15</text>
<text x="343.3" y="169.6">16</text>
<text x="343.3" y="173.1">17</text>
<text x="348.8" y="171.3">16</text>
<text x="343.3" y="176.6">18</text>
<text x="348.8" y="174.9">17</text>
<text x="348.8" y="178.4">18</text>
<text x="343.3" y="180.2">19</text>
<text x="343.3" y="183.7">20</text>
<text x="348.8" y="181.9">19</text>
<text x="348.8" y="185.5">20</text>
<text x="343.3" y="187.2">21</text>
<text x="343.3" y="190.7">22</text>
<text x="348.8" y="189">21</text>
<text x="49" y="196">1</text>
<text x="52.5" y="197.8">1</text>
<text x="343.3" y="194.3">23</text>
<text x="343.3" y="197.8">24</text>
<text x="348.8" y="192.5">22</text>
<text x="348.8" y="196">23</text>
<text x="49" y="199.6">2</text>
<text x="49" y="203.1">3</text>
<text x="52.5" y="201.3">2</text>
<text x="343.3" y="201.3">25</text>
<text x="348.8" y="199.6">24</text>
<text x="348.8" y="203.1">25</text>
<text x="52.5" y="204.9">3</text>
<text x="343.3" y="204.9">26</text>
<text x="343.3" y="208.4">27</text>
<text x="348.8" y="206.6">26</text>
<text x="343.3" y="211.9">28</text>
<text x="343.3" y="215.4">29</text>
<text x="348.8" y="210.1">27</text>
<text x="348.8" y="213.7">28</text>
<text x="343.3" y="219">30</text>
<text x="348.8" y="217.2">29</text>
<text x="348.8" y="220.7">30</text>
<text x="357.4" y="223.9" transform="rotate(-90 357.4 223.9)">31</text>
<text x="356" y="228.6" transform="rotate(-90 356 228.6)">31</text>
</g>
<g font-size="3.2">
<text x="56.6" y="28.5">1</text>
<text x="47.9" y="30.2">GND</text>
<text x="47.9" y="69">GND</text>
<text x="56.6" y="67.3">12</text>
<text x="55" y="135.7">OUT</text>
<text x="65.3" y="134.3">1</text>
<text x="54.5" y="142.8">GND</text>
<text x="65.3" y="141.4">2</text>
</g>
<g font-size="3.2" fill="#f00">
<text x="199.1" y="38.7">VCC</text>
<text x="206.4" y="37.3">16</text>
<text x="55.1" y="128.7">VCC</text>
<text x="65.3" y="127.2">3</text>
</g>
<g font-size="2.5">
<text x="326.5" y="47.9">1</text>
<text x="356.3" y="47.9">12</text>
<text x="326.5" y="51.4">2</text>
<text x="330.6" y="49.3">GND</text>
<text x="330.6" y="52.8">GND</text>
<text x="348.2" y="49.3">GND</text>
</g>
<g font-size="2.5" fill="#f00">
<text x="346.1" y="52.8">VIN33</text>
<text x="356.3" y="51.4">11</text>
<text x="346.1" y="56.3">VIN33</text>
<text x="356.3" y="54.9">10</text>
</g>
<g font-size="2.5" fill="#00f">
<text x="326.5" y="54.9">3</text>
<text x="326.5" y="58.5">4</text>
<text x="330.6" y="56.3">MOSI</text>
<text x="330.6" y="59.9">SCLK</text>
<text x="346.2" y="59.9">PWDN</text>
<text x="356.3" y="58.5">9</text>
<text x="326.5" y="62">5</text>
<text x="326.5" y="65.5">6</text>
<text x="330.6" y="63.4">nSS</text>
<text x="344.2" y="63.4">nRESET</text>
<text x="356.3" y="65.5">7</text>
<text x="356.3" y="62">8</text>
<text x="330.6" y="66.9">nINT</text>
<text x="347.1" y="66.9">MISO</text>
</g>
</svg>
